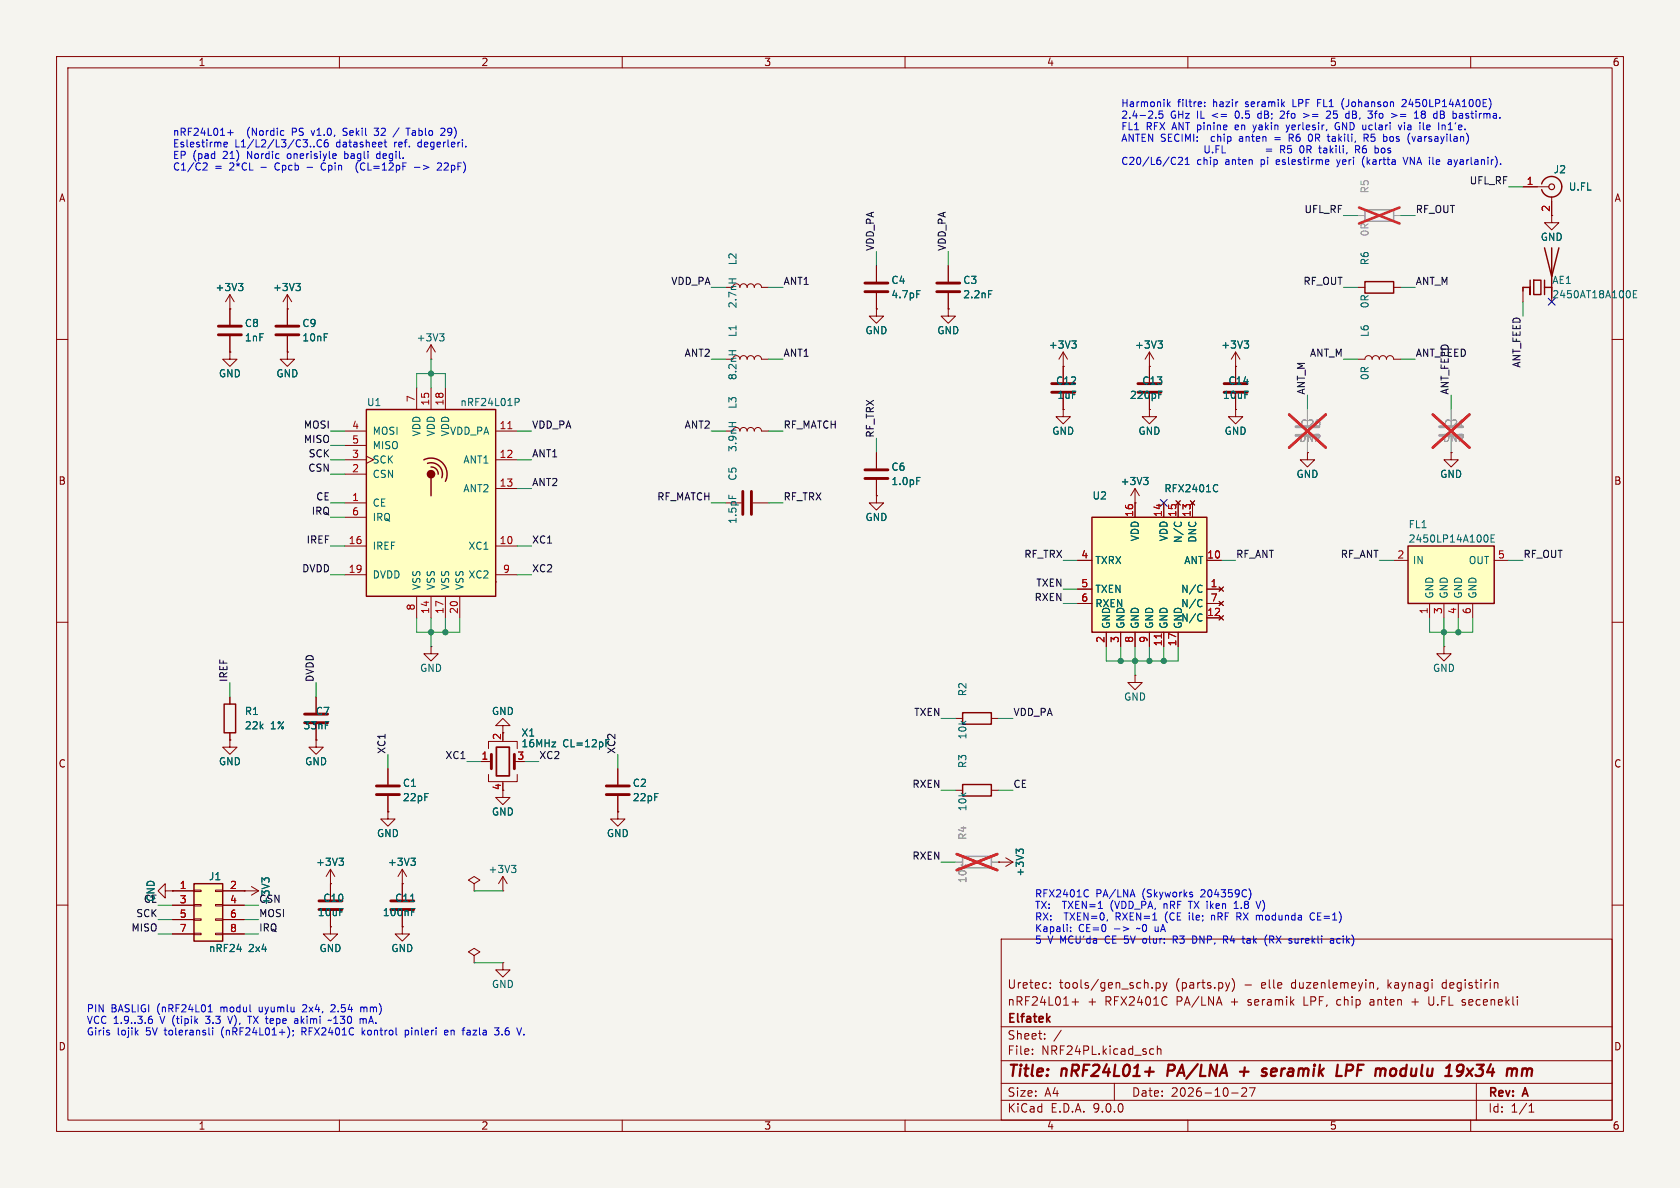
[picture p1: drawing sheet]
<svg xmlns="http://www.w3.org/2000/svg" width="297mm" height="210mm" viewBox="0 0 297 210" stroke-linecap="round" stroke-linejoin="round" font-family="sans-serif">
<path d="M0 0h297v210h-297z" fill="#f5f4ef" stroke="#f5f4ef" stroke-width=".18"/>
<g fill="none" stroke="#840000" stroke-width=".18">
<path d="M10 10h277v190h-277zM12 12h273v186h-273zM60 10v2M110 10v2M160 10v2M210 10v2M260 10v2M50.8 54.6v2.8M50.8 59.4v2.8M154.9 54.6v1.3h1.3l-1.3 1.3-1.2-1.3h1.2M154.9 54.6h.1M154.9 47v2.8"/>
<path d="M154.9 51.8v2.8M10 60h2M128.3 63.5h1.2M128.3 76.2h1.2M130.8 63.5a.64 .64 0 0 1 .6-.6 .64 .64 0 0 1 .7 .6 .64 .64 0 0 1 .6-.6 .64 .64 0 0 1 .6 .6 .64 .64 0 0 1 .7-.6 .64 .64 0 0 1 .6 .6h1.3M130.8 76.2a.64 .64 0 0 1 .6-.6 .64 .64 0 0 1 .7 .6 .64 .64 0 0 1 .6-.6 .64 .64 0 0 1 .6 .6 .64 .64 0 0 1 .7-.6 .64 .64 0 0 1 .6 .6h1.3M285 60h2M154.9 80v2.8M154.9 84.8v2.8M10 110h2M76.2 114.3v1.3h1.3l-1.3 1.2-1.3-1.2h1.3M76.2 114.3h.1"/>
<path d="M285 110h2M40.6 130.8v1.3h1.3l-1.3 1.3-1.2-1.3h1.2M40.6 130.8h.1M40.6 123.2v1.3M40.6 129.5v1.3M55.9 130.8v1.3h1.2l-1.2 1.3-1.3-1.3h1.3M55.9 130.8h.1M55.9 123.2v2.8M55.9 128v2.8M68.6 135.9v2.8M85.1 134.6h1.8M86.4 132.3v-1.2h5v1.2"/>
<path d="M86.4 136.9v1.3h5v-1.3M88.9 128.3h1.3l-1.3-1.3-1.3 1.3h1.3v1.2M88.9 138.2v.2M68.6 143.5v1.3h1.2l-1.2 1.3-1.3-1.3h1.3M68.6 143.5h.1M68.6 140.7v2.8M10 160h2M71.1 163.8v1.3h1.3l-1.3 1.3-1.3-1.3h1.3M71.1 163.8h.1M177 166h108v32h-108zM185.7 174.6v.1M185.7 173.8v.1"/>
<path d="M189.5 177.1h1.2M190.1 176.6v1.1M203.7 174.6v.1M204.4 173.7v1.5M204.4 173.8l.4-.1 .3 .3v.4l-.1 .2h-.6M205.6 173.7l.4 1M206 174.7l-.2 .4-.2 .1M206.3 173.7l-.3 1M217.4 173.7l-.4 1M217.8 173a1.72 1.72 0 0 1 0 2.3M236.4 176.8v.8M242.6 173.7l.2 .2v.8"/>
<path d="M242.7 176.7l-.5 .1M242.7 177.1h-.3a.29 .29 0 0 0-.2 .3 .29 .29 0 0 0 .2 .3h.3M243.6 174.6l-.1 .3M249.6 177.1h1.1M252.6 176.2v1.2l.3 .3h.3M255 173.8v.8M258.9 177.2l.2 .2-.2 .3M258.9 176.7l.1 .1M264.6 173.7l.2 .2v.8M285 160h2M60 198v2M110 198v2"/>
<path d="M160 198v2M177 194.5h108M177 191.5h108M177 187.5h108M177 181.5h108M182.5 186.3v.1M182.5 185.5v.1M184.7 183.6v.1M184.7 182.8v.1M187.6 182.1l-1.3 2M197 191.5v3M203.5 185.4l.5 .1"/>
<path d="M204 186.3l-.5 .1M204.6 185.5l.2-.1 .4 .1v.9M204.6 184.9v1.5M210 198v2M217.7 193.2h1.2M219.5 192.4l.6-.1 .2 .1 .1 .3-.9 1.1h.9M220.9 192.3h1l-.7 1.5M260 198v2M261 191.5v6.5M270.3 196.6h.9M270.3 195.5l.4-.4v1.5"/>
</g>
<g fill="none" stroke="#840000" stroke-width=".4">
<path d="M202.4 189.4h1.6M206.6 188.2l-.3 2M219.2 189.4h1.5M220.1 188.7l-.2 1.5M223.3 189l.2-.1 .4 .1M223.4 189.5l.4 .1 .1 .3-.3 .3h-.4M224.9 189l-.2 .9 .2 .3M225.7 189.4l-1 .1M238.9 188.2h-.8l-.2 2M239 189.2l-1 .1M246.5 188.9l-.5 .1M246.6 190.1l-.5 .1"/>
<path d="M258 188.2h.4l.3 .2a1.8 1.8 0 0 1-.4 1.6M258.7 189.1l-.4 .3M259.4 188.9l.9 1.3M260.4 188.9l-1.2 1.3M269.3 189l.5-.1 .2 .3M270 189.2a.5 .5 0 0 1 .8-.2l-.1 1.2M270 189.2l-.1 1"/>
</g>
<path d="M87.8 132.1h2.2v5.1h-2.2zM185.6 179.7l-.5 .6M185.2 180.1l.4 .6" fill="none" stroke="#840000" stroke-width=".3"/>
<path d="M48.8 57.7h4M48.8 59.2h4M152.9 50h4.1M152.9 51.6h4.1M152.9 83.1h4.1M152.9 84.6h4.1M53.8 127.8h4.1M53.8 126.2h4.1M66.5 138.9h4.1M86.9 133.4v2.5M90.9 133.4v2.5M66.5 140.5h4.1" fill="none" stroke="#840000" stroke-width=".51"/>
<path d="M162.1 51.4h.6M128.8 62h1.3M128.8 74.7h1.3M129.5 62v.7M129.5 74.7v.7M162.1 84.4h.6" fill="none" stroke="#006464" stroke-width=".18"/>
<path d="M39.6 124.5h2.1v5h-2.1z" fill="none" stroke="#840000" stroke-width=".25"/>
<path d="M248.9 96.5h15.3v10.2h-15.3z" fill="#ffffc2"/>
<path d="M248.9 96.5h15.3v10.2h-15.3z" fill="none" stroke="#840000" stroke-width=".25"/>
<g fill="none" stroke="#840000" stroke-width=".18">
<path d="M40.6 54.6h.1M40.6 52.1v5.3M40.6 59.4v2.8M40.6 52.1l-.7 1.2M40.6 52.1l.8 1.2M50.8 54.6h.1M50.8 52.1l-.8 1.2M50.8 52.1l.8 1.2M50.8 52.1v2.5M167.6 54.6v1.3h1.3l-1.3 1.3-1.2-1.3h1.2M167.6 54.6h.1M40.6 62.2v1.3h1.3l-1.3 1.3-1.2-1.3h1.2"/>
<path d="M40.6 62.2h.1M50.8 62.2v1.3h1.3l-1.3 1.3-1.3-1.3h1.3M50.8 62.2h.1M76.2 63.5h.1M76.2 61l-.8 1.2M76.2 61l.8 1.2M76.2 61v2.5M154.9 87.6v1.3h1.3l-1.3 1.3-1.2-1.3h1.2M154.9 87.6h.1M246.4 99.1h2.5M264.2 99.1h2.5M252.7 106.7v2.5"/>
<path d="M255.3 106.7v2.5M257.8 106.7v2.5M260.3 106.7v2.5M88.9 139.7v1.3h1.3l-1.3 1.2-1.3-1.2h1.3M109.2 135.9v2.8M71.1 156.2h.1M71.1 153.7l-.7 1.2M71.1 153.7l.8 1.2M71.1 153.7v2.5M88.9 157.5h.1M88.9 154.9l-.8 1.3M88.9 154.9l.8 1.3"/>
<path d="M88.9 154.9v2.6M109.2 143.5v1.3h1.3l-1.3 1.3-1.3-1.3h1.3M109.2 143.5h.1M109.2 140.7v2.8"/>
</g>
<g fill="none" stroke="#006464" stroke-width=".18">
<path d="M42.2 50.1h.7l-.4 .5M42.7 50.6l.2 .2v.3l-.2 .3M52.3 50.1h.8l-.4 .5M52.9 50.6l.2 .2v.3l-.2 .3M77.7 59h.8l-.4 .5M78.3 59.5l.2 .2v.3l-.2 .3M262.8 94.6a.79 .79 0 0 1 0 1.2M263.6 95.2h.4M264.2 94.6h-.6v1.2h.6M72.6 151.7h.8l-.4 .5M73.2 152.2l.2 .2v.3l-.2 .3M90.4 153h.8l-.4 .5"/>
<path d="M91 153.5l.2 .2v.3l-.2 .2"/>
</g>
<path d="M38.6 57.7h4.1M38.6 59.2h4.1M107.2 138.9h4.1M107.2 140.5h4.1" fill="none" stroke="#840000" stroke-width=".51"/>
<path d="M64.8 72.4h22.8v33h-22.8z" fill="#ffffc2"/>
<path d="M64.8 72.4h22.8v33h-22.8zM74.9 81.3a2.84 2.84 0 0 1 3.3 .5 2.84 2.84 0 0 1 .5 3.3M75.6 81.9a1.99 1.99 0 0 1 2 .5 1.99 1.99 0 0 1 .5 2.1M76.2 82.6a1.23 1.23 0 0 1 1.3 1.2M76.2 84.5v3.1" fill="none" stroke="#840000" stroke-width=".25"/>
<circle cx="76.2" cy="83.8" r=".63" fill="#840000" stroke="#840000" stroke-width=".25"/>
<g fill="none" stroke="#840000" stroke-width=".18">
<path d="M128.3 50.8h1.2M130.8 50.8a.64 .64 0 0 1 .6-.6 .64 .64 0 0 1 .7 .6 .64 .64 0 0 1 .6-.6 .64 .64 0 0 1 .6 .6 .64 .64 0 0 1 .7-.6 .64 .64 0 0 1 .6 .6h1.3M167.6 47v2.8M167.6 51.8v2.8M61 76.2h3.8M61 78.7h3.8M73.7 68.6v3.8M76.2 68.6v3.8M78.7 68.6v3.8M87.6 76.2h3.8M61 81.3h3.8M61 83.8h3.8"/>
<path d="M61 88.9h3.8M61 91.4h3.8M61 96.5h3.8M64.8 80.6l1.2 .7-1.2 .6M87.6 81.3h3.8M87.6 96.5h3.8M87.6 86.4h3.8M128.3 88.9h2.8M133.1 88.9h2.8M61 101.6h3.8M73.7 105.4v3.8M76.2 105.4v3.8"/>
<path d="M78.7 105.4v3.8M81.3 105.4v3.8M87.6 102.9h.1M87.6 101.6h3.8M29.2 157.5v-1.3l-1.3 1.3 1.3 1.3v-1.3h1.3M30.5 157.5h.1M71.1 156.2v2.8M83.8 156.2l1-.6-1-.7-1 .7 1 .6v1.3M83.8 157.5h.1M71.1 161v2.8"/>
</g>
<path d="M89.8 75.8h.7" fill="none" stroke="#a90000" stroke-width=".18"/>
<path d="M128.8 49.3h1.3M129.5 49.3v.7M174.8 51.4h.6M91.1 70.4h.5l.2 .3-.1 .3-.6 .1M128.8 87.5v.6M72.6 159.3h.7M72.8 161.2h.4M72.8 160.6h.6" fill="none" stroke="#006464" stroke-width=".18"/>
<path d="M165.6 50h4.1M165.6 51.6h4.1M131.3 86.9v4M132.8 86.9v4M69.1 159.3h4.1M69.1 160.8h4.1" fill="none" stroke="#840000" stroke-width=".51"/>
<path d="M34.3 156.2h5.1v10.2h-5.1z" fill="#ffffc2"/>
<path d="M170.2 126h5.1v2h-5.1zM170.2 138.7h5.1v2h-5.1zM34.3 156.2h5.1v10.2h-5.1z" fill="none" stroke="#840000" stroke-width=".25"/>
<g fill="none" stroke="#840000" stroke-width=".18">
<path d="M231.1 80v1.3h1.3l-1.3 1.3-1.2-1.3h1.2M231.1 80h.1M200.7 119.4v1.3h1.2l-1.2 1.2-1.3-1.2h1.3M200.7 119.4h.1M168.9 127h1.3M168.9 139.7h1.3M175.3 127h1.2M175.3 139.7h1.2M30.5 157.5h3.8M34.3 157.4h1.3v.2h-1.3zM34.3 159.9h1.3v.2h-1.3zM38.1 157.4h1.3v.2h-1.3z"/>
<path d="M38.1 159.9h1.3v.2h-1.3zM39.4 157.5h6.3M43.2 157.5h.1M44.4 156.7l1.3 .8M45.7 157.5l-1.3 .7M58.4 156.2h.1M58.4 153.7l-.7 1.2M58.4 153.7l.8 1.2M58.4 153.7v5.3M176.5 152.4h.1M176.5 152.4h2.6M177.8 151.6l1.3 .8"/>
<path d="M179.1 152.4l-1.3 .8M30.5 160h3.8M30.5 162.6h3.8M30.5 165.1h3.8M34.3 162.4h1.3v.3h-1.3zM34.3 165h1.3v.2h-1.3zM38.1 162.4h1.3v.3h-1.3zM38.1 165h1.3v.2h-1.3zM39.4 160h3.8M39.4 162.6h3.8M39.4 165.1h3.8M58.4 163.8v1.3h1.3l-1.3 1.3-1.3-1.3h1.3"/>
<path d="M58.4 163.8h.1M58.4 161v2.8M83.8 168.9l1-.6-1-.7-1 .7 1 .6v1.3M83.8 170.2h.1M88.9 170.2v1.3h1.3l-1.3 1.2-1.3-1.2h1.3M88.9 170.2h.1"/>
</g>
<path d="M46.8 155.6l-.5-.4v.8M46.8 155.4l.2-.2h.3l.3 .2M59.9 151.7h.8l-.4 .5M60.5 152.2l.2 .2v.3l-.2 .3M180.1 150.5l-.5-.4v.8M180.1 150.3l.3-.2h.3l.2 .2" fill="none" stroke="#006464" stroke-width=".18"/>
<path d="M56.4 159.3h4.1M56.4 160.8h4.1" fill="none" stroke="#840000" stroke-width=".51"/>
<path d="M170.2 151.4h5.1v2h-5.1z" fill="none" stroke="#9c9b98" stroke-width=".25"/>
<path d="M231.1 72.4v2.8M231.1 77.2v2.8M168.9 152.4h1.3M175.3 152.4h1.2" fill="none" stroke="#9c9b98" stroke-width=".18"/>
<path d="M227.9 73.3l6.5 5.8M234.4 73.3l-6.5 5.8M169.1 151l7.2 2.8M176.3 151l-7.2 2.8" fill="none" stroke="#e12e31" stroke-width=".46"/>
<path d="M229.1 77h4.1M229.1 75.4h4.1" fill="none" stroke="#9c9b98" stroke-width=".51"/>
<path d="M193 91.4h20.4v20.4h-20.4z" fill="#ffffc2"/>
<path d="M272.5 32.5a1.81 1.81 0 0 1 2.8-1 1.81 1.81 0 0 1 .1 3 1.81 1.81 0 0 1-2.8-1M241.3 49.8h5.1v2h-5.1zM270.5 49.5v2.6v-1.3h-1.3v.6M271.1 49.5h1.3v2.6h-1.3zM273 43.8l1.3 5.1 1.3-5.1M273 50.8h1.3M273 49.5v2.6M274.3 43.8v8.9M193 91.4h20.4v20.4h-20.4z" fill="none" stroke="#840000" stroke-width=".25"/>
<g fill="none" stroke="#840000" stroke-width=".18">
<path d="M269.2 33h4.6M274.3 34.8v4.6h1.3l-1.3 1.2-1.3-1.2h1.3M40.6 54.6h.1M40.6 54.6v2.8M40.6 59.4v2.8M50.8 54.6h.1M50.8 54.6v2.8M50.8 59.4v2.8M154.9 54.6h.1M154.9 47v2.8M154.9 51.8v2.8M167.6 54.6h.1"/>
<path d="M167.6 47v2.8M167.6 51.8v2.8M240 50.8h1.3M246.4 50.8h1.2M269.2 50.8v2.5M274.3 50.8v2.5M40.6 62.2h.1M50.8 62.2h.1M188 72.4v1.3h1.2l-1.2 1.2-1.3-1.2h1.3M188 72.4h.1M188 64.8h.1M188 62.2l-.8 1.3"/>
<path d="M188 62.2l.7 1.3M188 62.2v5.4M188 69.6v2.8M203.2 72.4v1.3h1.3l-1.3 1.2-1.3-1.2h1.3M203.2 72.4h.1M203.2 64.8h.1M203.2 62.2v5.4M203.2 69.6v2.8M203.2 62.2l-.8 1.3M203.2 62.2l.8 1.3M218.4 72.4v1.3h1.3l-1.3 1.2-1.2-1.2h1.2M218.4 72.4h.1"/>
<path d="M218.4 64.8h.1M218.4 62.2v5.4M218.4 69.6v2.8M218.4 62.2l-.7 1.3M218.4 62.2l.8 1.3M240 63.5h1.3a.64 .64 0 0 1 .6-.6 .64 .64 0 0 1 .7 .6 .64 .64 0 0 1 .6-.6 .64 .64 0 0 1 .6 .6 .64 .64 0 0 1 .7-.6 .64 .64 0 0 1 .6 .6 .64 .64 0 0 1 .6-.6 .64 .64 0 0 1 .7 .6h1.2M154.9 87.6h.1M154.9 80v2.8M154.9 84.8v2.8M190.5 99.1h2.5M200.7 88.9h.1M200.7 86.4v5"/>
<path d="M200.7 86.4l-.8 1.2M200.7 86.4l.7 1.2M205.7 88.9v2.5M207.9 88.5l.8 .8M208.3 88.9v2.5M208.7 88.5l-.8 .8M210.4 88.5l.8 .8M210.8 88.9v2.5M211.2 88.5l-.8 .8M213.4 99.1h2.5M231.1 80h.1M256.5 80v1.3h1.3l-1.3 1.3-1.2-1.3h1.2"/>
<path d="M256.5 80h.1M190.5 104.1h2.5M190.5 106.7h2.5M195.6 111.8v2.5M198.1 111.8v2.5M200.7 111.8v2.5M203.2 111.8v2.5M205.7 111.8v2.5M208.3 111.8v2.5M213.4 104.1h2.5M213.4 106.7h2.5M213.4 109.2h2.5"/>
<path d="M215.5 103.8l.8 .7M215.5 106.3l.8 .8M215.5 108.8l.8 .8M216.3 103.8l-.8 .7M216.3 106.3l-.8 .8M216.3 108.8l-.8 .8M255.3 114.3v1.3h1.2l-1.2 1.2-1.3-1.2h1.3M255.3 114.3h.1M40.6 130.8h.1M40.6 123.2v1.3M40.6 129.5v1.3M55.9 130.8h.1"/>
<path d="M55.9 123.2v2.8M55.9 128v2.8M68.6 135.9v2.8M85.1 134.6h1.3M109.2 135.9v2.8M30.5 157.5h.1M30.5 157.5h3.8M39.4 157.5h3.8M43.2 157.5h.1M58.4 156.2h.1M58.4 156.2v2.8M68.6 143.5h.1"/>
<path d="M68.6 140.7v2.8M71.1 156.2h.1M71.1 156.2v2.8M109.2 143.5h.1M109.2 140.7v2.8M176.5 152.4h.1M30.5 160h3.8M30.5 162.6h3.8M30.5 165.1h3.8M39.4 160h3.8M39.4 162.6h3.8M39.4 165.1h3.8"/>
<path d="M58.4 163.8h.1M58.4 161v2.8M71.1 163.8h.1M71.1 161v2.8"/>
</g>
<path d="M205.3 112.1v.7" fill="none" stroke="#a90000" stroke-width=".18"/>
<g fill="none" stroke="#006464" stroke-width=".18">
<path d="M42.2 50.1h.7l-.4 .5M42.7 50.6l.2 .2v.3l-.2 .3M52.3 50.1h.8l-.4 .5M52.9 50.6l.2 .2v.3l-.2 .3M162.1 51.4h.6M174.8 51.4h.6M288.8 52h.4M289.4 51.4h-.6v1.2h.6M189.5 60.3h.8l-.5 .5M190 60.8l.3 .2v.3l-.3 .2M204.7 60.3h.8l-.4 .5M204.8 69.8h.5"/>
<path d="M204.8 69.2h.6M205.3 60.8l.2 .2v.3l-.2 .2M220 60.3h.7l-.4 .5M220.5 60.8l.2 .2v.3l-.2 .2M162.1 84.4h.6M202.2 84.4h.8l-.5 .5M202.7 84.9l.3 .2v.3l-.3 .3M207.7 92.3l-.1 .2M208.7 92.3l.2 .2M215 85.7l.3 .1M215.3 86.8l-.3 .1M212.3 103.4l.2 .2"/>
<path d="M212.3 106l.2 .1M212.3 108.5l.2 .2M212.5 104.6l-.2 .1M212.5 107.1l-.2 .2M212.5 109.7l-.2 .1M46.8 155.6l-.5-.4v.8M46.8 155.4l.2-.2h.3l.3 .2M59.9 151.7h.8l-.4 .5M60.5 152.2l.2 .2v.3l-.2 .3M72.6 159.3h.7M72.6 151.7h.8l-.4 .5M73.2 152.2l.2 .2v.3l-.2 .3"/>
<path d="M180.1 150.5l-.5-.4v.8M180.1 150.3l.3-.2h.3l.2 .2M72.8 161.2h.4M72.8 160.6h.6"/>
</g>
<path d="M185.9 69.3h4.1M185.9 67.8h4.1M201.2 69.3h4M201.2 67.8h4M216.4 69.3h4.1M216.4 67.8h4.1" fill="none" stroke="#840000" stroke-width=".51"/>
<path d="M254.5 77h4.1M254.5 75.4h4.1" fill="none" stroke="#9c9b98" stroke-width=".51"/>
<path d="M240 38.1h1.3M246.4 38.1h1.2M231.1 72.4v2.8M231.1 77.2v2.8M256.5 72.4v2.8M256.5 77.2v2.8M168.9 152.4h1.3M175.3 152.4h1.2" fill="none" stroke="#9c9b98" stroke-width=".18"/>
<path d="M258 75.5h.7" fill="none" stroke="#939391" stroke-width=".18"/>
<path d="M240.3 36.7l7.1 2.8M247.4 36.7l-7.1 2.8M227.9 73.3l6.5 5.8M234.4 73.3l-6.5 5.8M253.3 73.3l6.5 5.8M259.8 73.3l-6.5 5.8M169.1 151l7.2 2.8M176.3 151l-7.2 2.8" fill="none" stroke="#e12e31" stroke-width=".46"/>
<path d="M241.3 37.1h5.1v2h-5.1z" fill="none" stroke="#9c9b98" stroke-width=".25"/>
<circle cx="274.3" cy="33" r=".51" fill="none" stroke="#840000" stroke-width=".2"/>
<g fill="none" stroke="#009600" stroke-width=".18">
<path d="M237.5 38.1h2.5M247.6 38.1h2.6M266.7 33h2.5M125.7 50.8h2.6M135.9 50.8h2.5M154.9 44.5v2.5M167.6 44.5v2.5M237.5 50.8h2.5M247.6 50.8h2.6M269.2 53.3v2.6M58.4 76.2h2.6M58.4 78.7h2.6"/>
<path d="M73.7 68.6v-2.6h5v2.6M76.2 63.5v5.1M91.4 76.2h2.6M125.7 76.2h2.6M125.7 63.5h2.6M135.9 76.2h2.5M135.9 63.5h2.5M154.9 77.5v2.5M231.1 69.9v2.5M237.5 63.5h2.5M247.6 63.5h2.6M256.5 69.9v2.5"/>
<path d="M58.4 81.3h2.6M58.4 88.9h2.6M58.4 83.8h2.6M58.4 91.4h2.6M58.4 96.5h2.6M91.4 81.3h2.6M91.4 86.4h2.6M91.4 96.5h2.6M125.7 88.9h2.6M135.9 88.9h2.5M188 99.1h2.5M215.9 99.1h2.5"/>
<path d="M243.8 99.1h2.6M266.7 99.1h2.5M58.4 101.6h2.6M73.7 109.2v2.6h7.6v-2.6M76.2 109.2v5.1M78.7 109.2v2.6M91.4 101.6h2.6M188 104.1h2.5M188 106.7h2.5M195.6 114.3v2.5h12.7v-2.5M198.1 114.3v2.5M200.7 114.3v5.1"/>
<path d="M203.2 114.3v2.5M205.7 114.3v2.5M252.7 109.2v2.6h7.6v-2.6M255.3 109.2v5.1M257.8 109.2v2.6M40.6 120.7v2.5M55.9 120.7v2.5M68.6 133.4v2.5M82.5 134.6h2.6M92.7 134.6h2.5M109.2 133.4v2.5M166.4 127h2.5"/>
<path d="M166.4 139.7h2.5M176.5 127h2.6M176.5 139.7h2.6M83.8 157.5h5.1M166.4 152.4h2.5M27.9 160h2.6M27.9 165.1h2.6M27.9 162.6h2.6M43.2 160h2.5M43.2 165.1h2.5M43.2 162.6h2.5M83.8 170.2h5.1"/>
</g>
<path d="M273.7 52.7l1.2 1.2M274.9 52.7l-1.2 1.2M205.1 88.3l1.2 1.2M206.3 88.3l-1.2 1.2" fill="none" stroke="#000084" stroke-width=".18"/>
<g fill="none" stroke="#0000c2" stroke-width=".18">
<path d="M204.9 19.6v.6l.2-.1 .4 .1 .1 .5-.2 .2-.5-.1M206.4 17.6v1.3M206.5 18.4l.4 .5M206.9 18l-.5 .5M213 18.1v.1M213 18.7v.2M232.9 18.2h.5M233.5 17.6h-.6v1.3M235.2 20l-.8 .9h.8M237.6 17.4a1.46 1.46 0 0 0 0 1.9M238.5 19.6v1.3M248.5 17.6h-.4l-.2 .1"/>
<path d="M248.5 18.1l-.7 .8h.8M250.4 19.6v1.3M263.3 17.5a1.49 1.49 0 0 1 0 1.8M36.6 29.3l-.8 .8h.8M39.6 25.6l.6-.2-.1-.2-.3-.1-.2 .2 .1 .6h.4M40.3 23.4h.9M40.7 23v.9M46.1 29.6h1M50.1 23.1h.1M50.2 23.9h-.1M54.3 29.6h1M54.9 25.9v.1"/>
<path d="M55.5 25.9v.1M56.1 25a.57 .57 0 0 0 0 .7 .57 .57 0 0 0 .7 .2M56.8 29.3l.1 .6 .3 .2M57.4 25l-.1 .7 .3 .3 .3-.1 .1-.2v-.3l-.2-.2M57.6 25.2l-.3 .2M59.2 27.2l.2 .3-.6 .1M59.4 28h-.2M60.6 23.9h.2M60.9 22.7l-.3 .2 .3 .4M60.9 26.8v1.2M60.9 28h.2M61.1 27.2h-.2"/>
<path d="M63 29.2v.8l.3 .6M66.1 22.7h.8l-.4 .4h.2M66.1 23.8l.6 .1M67 27.2h-.3l-.1 .2v.5l.4 .1M67.9 25.1h.5M68.1 24.7v1.1l.3 .2M70.6 22.6l-1.1 1.6M71.8 22.7h.7M72.1 22.7v1.2M73.3 29.6h.9M77.3 28.9l.5-.1 .3 .4-.8 .9h.8M78.1 22.7h.4l.2 .3-.8 .9h.8"/>
<path d="M82.3 25.9v.1M204.3 20.8v.1M207.8 27.9h.1M207.8 29h.1M208.3 27.9l.5-.1 .2 .4-.7 .9h.7M209.5 29.1h.8M209.5 28.2l.4-.4v1.3M213 25.8v1l.3 .2h.3l.2-.2v-1M214.4 26.9v.1M215 25.8v1.2M216.1 25.8v1.2h.6M221.5 22.1l.3 .8"/>
<path d="M221.7 23.2l-.2 .2M222.5 20.1l-.1 .2 .1 .5M223.9 26.4h.9M223.9 26.7h.9M225.4 24.7h.9M226.4 25.8v1.2M226.7 26.4l.4 .6M226.9 25.8l.2 .2v.3l-.7 .1M227 20.2l-.7 .7h.8M227.4 22.1l.3 .8M227.7 22.9l-.3 .5M227.9 23.7v1.3"/>
<path d="M227.9 24.4h.5M228 22.1l-.3 .8M228.2 24.4l.4 .6M228.3 25.8h-.6l-.1 .6M229.8 26v.8l.4 .2M230.5 20.1l.9 .3-.9 .4M231.5 24.9h.3M233.1 26.2h.5M233.5 27h.1M234.5 28.2l.4 .1v.2l-.6 .2M234.9 29l-.4 .1M236.1 21.9a.62 .62 0 0 0 0 .7 .62 .62 0 0 0 .6 .3"/>
<path d="M236.3 28.2l.3 .9M236.5 29.4l-.2 .1M236.6 22.4h.2M238.5 20.8l-.4 .1M240.9 28.2v.8l.3 .6M241.2 23.7v1.3M241.5 24.4l.4 .6M241.9 24l-.1 .3-.6 .1M242.5 20.2l.1 .5-.1 .1M243.1 26.2h.4l.2 .2-.1 .6h-.5M243.1 25.8v1.2M245.8 24.3v.6"/>
<path d="M246 20.1l1 .3-1 .4M247.2 22.1l.3 .8 .3-.8M248.1 27.8l.4 1.3 .4-1.3M249.6 24.1l.3 .9 .3-.9M250 20.9h.8M251.4 20.2l-.1 .2v.4l.4 .1M251.6 21.7v1.1l.2 .1M254.9 22.2l.2-.1 .3 .1 .1 .7M255.1 20.2l.1 .1M255.2 20.8l-.6 .1M256.2 28.2l.3 .1 .1 .8M256.6 29l-.4 .1"/>
<path d="M256.6 28.5l-.4 .1M258.6 20.8l-.4 .1M258.6 20.2v.7M258.6 20.4h-.4M192.2 157.3l.2 .1M192.4 158.4l-.2 .2M200.2 157.3l.4 1.3M210.1 159.3h.7M210.7 158.1l.2 .2-.2 .3M210.7 157.7l.1 .1M218.5 159.3v1.3M220.8 157.2a1.49 1.49 0 0 1 0 1.8"/>
<path d="M222 159.3l.5 1.3 .4-1.3M36.8 178.9h.7M36.9 177.9l.3-.3v1.3M40.3 179.6l.4 1.3M44.1 179.6v1.3M53.7 177.6l-.2 .1M54.2 178.1l-.8 .8h.8M59 177.6l-.5 .1M59.1 179.9l-.1 .1M59.2 178.1l-.7 .8h.7M63.8 178v.9M63.8 178.1l.3-.1 .2 .2"/>
<path d="M189.3 164.6v.1M189.3 163.9v.1M198.6 163.8l1 .4-1 .4M202.2 165.9l-.2 .2 .2 .6M207.4 166.1h.5M207.7 166.1l.4 .6M207.9 165.5h-.5v1.2M210.3 161.4v.1M210.3 161.8v.8M210.9 165.5l.6 .1M211.5 166.5l-.6 .2M214.2 161.8v.8"/>
<path d="M214.5 161.8l-.3 .1M216.3 165.5h.5l.2 .2-.1 .4h-.6M216.6 166.1l.4 .6M218.2 160.6h.7M218.7 161.4h.4M219 162l.4 .6M219.3 162h-.6M220.6 165.9h-.1M220.6 166.2l-.2 .2 .2 .3M224.5 166.1h.5M225 165.5h-.5v1.2M228.9 165.9v.6l.4 .2"/>
<path d="M232.4 161.5a.6 .6 0 0 0-.8 .4 .6 .6 0 0 0 .5 .7l.3-.1M235.4 165.9h.2l.2 .2v.6M235.8 166.7h-.4M235.8 166.2h-.4M236.8 165.9h-.4l-.1 .2 .1 .5 .4 .1M24 182.5l.4 .5M24.4 182.1l-.5 .5M26.5 180.1h.2l.3 .3-.1 .4-.4 .1M36.9 182.8l.2 .2M37.6 182.1v.9M51.1 182.1l.1 .5-.3 .8M51.9 182.9l-.2 .2"/>
<path d="M52 180.7l.2 .2h.5M52.2 180.1h.3l.2 .2v.6M52.7 180.4h-.5l-.2 .2M53.4 181.7v1.3M53.4 182.4h.5M58.6 180.3l-.6 .1M59 180.9h.7M64 181.7v1.3M64 180.1l.2 .2M64.1 182.5l.4 .5M64.2 180.3v.6M64.4 180.1l-.2 .2"/>
<path d="M64.5 182.1l-.5 .5M64.7 180.3v.6M71.6 182.1v1.3M71.6 182.2l.4-.1 .2 .1M72.2 182.8l-.2 .2-.4-.1M78.6 182.5l.6-.1-.1-.2-.3-.1-.2 .2 .1 .6h.4M82.2 181.7l-.3 .2M82.7 182.1l-.1 .1M82.7 182.5l-.2 .2 .2 .3M87.4 181.7h.8l-.4 .5 .4 .1v.5l-.2 .2-.5-.1M92.2 181.7l-.4 1.3M92.6 182.8v.2"/>
</g>
<g fill="#009600" stroke="#009600" stroke-width=".18">
<circle cx="76.2" cy="111.8" r=".46"/>
<circle cx="78.7" cy="111.8" r=".46"/>
<circle cx="76.2" cy="66" r=".46"/>
<circle cx="200.7" cy="116.8" r=".46"/>
<circle cx="203.2" cy="116.8" r=".46"/>
<circle cx="205.7" cy="116.8" r=".46"/>
<circle cx="198.1" cy="116.8" r=".46"/>
<circle cx="255.3" cy="111.8" r=".46"/>
<circle cx="257.8" cy="111.8" r=".46"/>
</g>
<g font-size="2.8" fill="#840000">
<text x="178" y="190.9">Title:</text>
<text x="187.7" y="190.9">nRF24L01+</text>
<text x="207.2" y="190.9">PA/LNA</text>
<text x="220.8" y="190.9">+</text>
<text x="225.6" y="190.9">seramik</text>
<text x="239.5" y="190.9">LPF</text>
<text x="247.2" y="190.9">modulu</text>
<text x="260.5" y="190.9">19x34</text>
</g>
<g font-size="2.1" fill="#840000">
<text x="178" y="178">nRF24L01+</text>
<text x="178" y="175">Uretec:</text>
<text x="187.2" y="175">tools/gen_sch.py</text>
<text x="192.2" y="178">+</text>
<text x="195.4" y="178">RFX2401C</text>
<text x="207.9" y="175">(parts.py)</text>
<text x="208.1" y="178">PA/LNA</text>
<text x="217.8" y="178">+</text>
<text x="220.1" y="175">-</text>
<text x="221" y="178">seramik</text>
<text x="223.3" y="175">elle</text>
<text x="228.7" y="175">duzenlemeyin,</text>
<text x="231" y="178">LPF,</text>
<text x="237" y="178">chip</text>
<text x="243" y="178">anten</text>
<text x="245.9" y="175">kaynagi</text>
<text x="250.6" y="178">+</text>
<text x="253.7" y="178">U.FL</text>
<text x="255.7" y="175">degistirin</text>
<text x="259.8" y="178">secenekli</text>
<text x="178" y="184">Sheet:</text>
<text x="178" y="181.2">Elfatek</text>
<text x="178" y="186.7">File:</text>
<text x="184.1" y="186.7">NRF24PL.kicad_sch</text>
<text x="178" y="196.9">KiCad</text>
<text x="178" y="194.1">Size:</text>
<text x="184.7" y="194.1">A4</text>
<text x="185.7" y="196.9">E.D.A.</text>
<text x="193.3" y="196.9">9.0.0</text>
<text x="200" y="194.1">Date:</text>
<text x="207" y="194.1">2026-10-27</text>
<text x="263" y="194.3">Rev:</text>
<text x="263" y="196.9">Id:</text>
<text x="267.1" y="196.9">1/1</text>
<text x="269.4" y="194.3">A</text>
</g>
<g font-size="1.8" fill="#840000">
<text x="35" y="11.9">1</text>
<text x="85" y="11.9">2</text>
<text x="135" y="11.9">3</text>
<text x="185" y="11.9">4</text>
<text x="235" y="11.9">5</text>
<text x="285" y="11.9">6</text>
<text x="10.3" y="35.9">A</text>
<text x="285.3" y="35.9">A</text>
<text x="10.3" y="85.9">B</text>
<text x="285.3" y="85.9">B</text>
<text x="88.6" y="130.9" transform="rotate(-90 88.6 130.9)">2</text>
<text x="10.3" y="135.9">C</text>
<text x="285.3" y="135.9">C</text>
<text x="88.6" y="139.8" transform="rotate(-90 88.6 139.8)">4</text>
<text x="10.3" y="185.9">D</text>
<text x="285.3" y="185.9">D</text>
<text x="35" y="199.9">1</text>
<text x="85" y="199.9">2</text>
<text x="135" y="199.9">3</text>
<text x="185" y="199.9">4</text>
<text x="235" y="199.9">5</text>
<text x="285" y="199.9">6</text>
</g>
<g font-size="1.8" fill="#0000c2">
<text x="198.1" y="19.3">Harmonik</text>
<text x="198.1" y="21.3">2.4-2.5</text>
<text x="198.1" y="23.3">FL1</text>
<text x="202.6" y="23.3">RFX ANT pinine</text>
<text x="206.9" y="21.3">GHz</text>
<text x="208.2" y="19.3">filtre:</text>
<text x="211.7" y="21.3">IL</text>
<text x="214.5" y="21.3">&lt;=</text>
<text x="214.6" y="19.3">hazir</text>
<text x="218.8" y="23.3">en</text>
<text x="218.8" y="21.3">0.5</text>
<text x="220.4" y="19.3">seramik</text>
<text x="222.2" y="23.3">yakin</text>
<text x="223" y="21.3">dB;</text>
<text x="227.2" y="21.3">2fo</text>
<text x="228.3" y="23.3">yerlesir,</text>
<text x="229" y="19.3">LPF</text>
<text x="231.5" y="21.3">&gt;=</text>
<text x="233.5" y="19.3">FL1</text>
<text x="235.8" y="21.3">25</text>
<text x="237.1" y="23.3">GND uclari</text>
<text x="238" y="19.3">(Johanson</text>
<text x="239.4" y="21.3">dB,</text>
<text x="243.6" y="21.3">3fo</text>
<text x="247.8" y="21.3">&gt;=</text>
<text x="248.8" y="23.3">via</text>
<text x="249" y="19.3">2450LP14A100E)</text>
<text x="252.1" y="21.3">18</text>
<text x="252.6" y="23.3">ile</text>
<text x="255.7" y="21.3">dB</text>
<text x="256.2" y="23.3">In1'e.</text>
<text x="259.3" y="21.3">bastirma.</text>
<text x="30.5" y="24.3">nRF24L01+</text>
<text x="30.5" y="26.4">Eslestirme</text>
<text x="30.5" y="28.4">EP (pad</text>
<text x="39.5" y="28.4">21)</text>
<text x="41.5" y="26.4">L1/L2/L3/C3..C6</text>
<text x="43.8" y="24.3">(Nordic</text>
<text x="44" y="28.4">Nordic</text>
<text x="51.2" y="28.4">onerisiyle</text>
<text x="51.9" y="24.3">PS</text>
<text x="55.5" y="24.3">v1.0,</text>
<text x="59.6" y="26.4">datasheet</text>
<text x="61.3" y="24.3">Sekil</text>
<text x="61.6" y="28.4">bagli</text>
<text x="67.1" y="24.3">32</text>
<text x="67.4" y="28.4">degil.</text>
<text x="70" y="26.4">ref.</text>
<text x="70.7" y="24.3">/</text>
<text x="73.2" y="24.3">Tablo</text>
<text x="74.4" y="26.4">degerleri.</text>
<text x="79.4" y="24.3">29)</text>
<text x="198.1" y="25.4">ANTEN SECIMI:</text>
<text x="198.1" y="29.5">C20/L6/C21</text>
<text x="211.6" y="29.5">chip</text>
<text x="214.4" y="25.4">chip</text>
<text x="216.7" y="29.5">anten</text>
<text x="219.6" y="25.4">anten</text>
<text x="223.2" y="29.5">pi</text>
<text x="226" y="25.4">=</text>
<text x="226.1" y="29.5">eslestirme</text>
<text x="227.9" y="27.4">=</text>
<text x="228.7" y="25.4">R6</text>
<text x="230.7" y="27.4">R5</text>
<text x="232.4" y="25.4">0R</text>
<text x="234.3" y="27.4">0R</text>
<text x="236" y="25.4">takili,</text>
<text x="237.1" y="29.5">yeri</text>
<text x="238" y="27.4">takili,</text>
<text x="241.7" y="29.5">(kartta</text>
<text x="242.6" y="25.4">R5</text>
<text x="244.5" y="27.4">R6</text>
<text x="246.2" y="25.4">bos</text>
<text x="249.3" y="29.5">VNA ile</text>
<text x="250.7" y="25.4">(varsayilan)</text>
<text x="257.5" y="29.5">ayarlanir).</text>
<text x="30.5" y="30.5">C1/C2</text>
<text x="37.9" y="30.5">=</text>
<text x="40.7" y="30.5">2*CL</text>
<text x="49.1" y="30.5">Cpcb</text>
<text x="57.6" y="30.5">Cpin</text>
<text x="64.2" y="30.5">(CL=12pF</text>
<text x="74.7" y="30.5">-&gt;</text>
<text x="79" y="30.5">22pF)</text>
<text x="182.9" y="159">RFX2401C</text>
<text x="182.9" y="161">TX:</text>
<text x="188" y="161">TXEN=1</text>
<text x="193.7" y="159">PA/LNA</text>
<text x="196.6" y="161">(VDD_PA,</text>
<text x="202" y="159">(Skyworks</text>
<text x="206.2" y="161">nRF</text>
<text x="210.9" y="161">TX iken</text>
<text x="212.6" y="159">204359C)</text>
<text x="219.3" y="161">1.8</text>
<text x="223.5" y="161">V)</text>
<text x="182.9" y="163">RX:</text>
<text x="182.9" y="165.1">Kapali:</text>
<text x="182.9" y="167.1">5</text>
<text x="185.3" y="167.1">V MCU'da</text>
<text x="188.3" y="163">TXEN=0,</text>
<text x="190.6" y="165.1">CE=0</text>
<text x="195.6" y="167.1">CE 5V</text>
<text x="197" y="165.1">-&gt;</text>
<text x="197.5" y="163">RXEN=1</text>
<text x="201.3" y="165.1">~0</text>
<text x="202.7" y="167.1">olur:</text>
<text x="204.6" y="165.1">uA</text>
<text x="206.4" y="163">(CE</text>
<text x="208.2" y="167.1">R3</text>
<text x="210.9" y="163">ile;</text>
<text x="211.9" y="167.1">DNP,</text>
<text x="215" y="163">nRF</text>
<text x="217.5" y="167.1">R4</text>
<text x="219.7" y="163">RX modunda</text>
<text x="221.2" y="167.1">tak</text>
<text x="225.2" y="167.1">(RX</text>
<text x="229.7" y="167.1">surekli</text>
<text x="233.1" y="163">CE=1)</text>
<text x="237.3" y="167.1">acik)</text>
<text x="15.2" y="179.3">PIN</text>
<text x="19.6" y="179.3">BASLIGI</text>
<text x="27.9" y="179.3">(nRF24L01</text>
<text x="39.3" y="179.3">modul</text>
<text x="46.2" y="179.3">uyumlu</text>
<text x="54.2" y="179.3">2x4,</text>
<text x="59.4" y="179.3">2.54</text>
<text x="64.8" y="179.3">mm)</text>
<text x="15.2" y="181.3">VCC 1.9..3.6</text>
<text x="15.2" y="183.4">Giris</text>
<text x="20.7" y="183.4">lojik</text>
<text x="25.9" y="183.4">5V</text>
<text x="28.5" y="181.3">V (tipik</text>
<text x="29.4" y="183.4">toleransli</text>
<text x="36.9" y="181.3">3.3</text>
<text x="39.6" y="183.4">(nRF24L01+);</text>
<text x="41.1" y="181.3">V),</text>
<text x="44.8" y="181.3">TX tepe</text>
<text x="53.3" y="181.3">akimi</text>
<text x="54" y="183.4">RFX2401C</text>
<text x="59.6" y="181.3">~130</text>
<text x="64.8" y="183.4">kontrol</text>
<text x="65.3" y="181.3">mA.</text>
<text x="72.7" y="183.4">pinleri</text>
<text x="79.9" y="183.4">en</text>
<text x="83.3" y="183.4">fazla</text>
<text x="89.2" y="183.4">3.6</text>
</g>
<g font-size="1.8" fill="#939391">
<text x="242.2" y="34.3" transform="rotate(-90 242.2 34.3)">R5</text>
<text x="242.2" y="41.9" transform="rotate(-90 242.2 41.9)">0R</text>
<text x="229.8" y="75.8">C20</text>
<text x="255.2" y="75.8">C21</text>
<text x="229.6" y="78.3">DNP</text>
<text x="255" y="78.3">DNP</text>
<text x="171" y="148.6" transform="rotate(-90 171 148.6)">R4</text>
<text x="171" y="156.2" transform="rotate(-90 171 156.2)">10k</text>
</g>
<g font-size="1.8" fill="#0f0f0f">
<text x="259.7" y="32.7">UFL_RF</text>
<text x="230.5" y="37.8">UFL_RF</text>
<text x="250.2" y="37.8">RF_OUT</text>
<text x="154.6" y="44.5" transform="rotate(-90 154.6 44.5)">VDD_PA</text>
<text x="167.3" y="44.5" transform="rotate(-90 167.3 44.5)">VDD_PA</text>
<text x="118.6" y="50.5">VDD_PA</text>
<text x="138.4" y="50.5">ANT1</text>
<text x="230.3" y="50.5">RF_OUT</text>
<text x="250.2" y="50.5">ANT_M</text>
<text x="120.9" y="63.2">ANT2</text>
<text x="138.4" y="63.2">ANT1</text>
<text x="231.5" y="63.2">ANT_M</text>
<text x="250.2" y="63.2">ANT_FEED</text>
<text x="268.9" y="65.1" transform="rotate(-90 268.9 65.1)">ANT_FEED</text>
<text x="230.8" y="69.9" transform="rotate(-90 230.8 69.9)">ANT_M</text>
<text x="256.2" y="69.9" transform="rotate(-90 256.2 69.9)">ANT_FEED</text>
<text x="53.6" y="75.9">MOSI</text>
<text x="94" y="75.9">VDD_PA</text>
<text x="120.9" y="75.9">ANT2</text>
<text x="138.4" y="75.9">RF_MATCH</text>
<text x="154.6" y="77.5" transform="rotate(-90 154.6 77.5)">RF_TRX</text>
<text x="53.6" y="78.4">MISO</text>
<text x="54.4" y="83.5">CSN</text>
<text x="54.5" y="80.9">SCK</text>
<text x="94" y="80.9">ANT1</text>
<text x="55.8" y="88.6">CE</text>
<text x="94" y="86">ANT2</text>
<text x="116.1" y="88.6">RF_MATCH</text>
<text x="138.4" y="88.6">RF_TRX</text>
<text x="55" y="91.1">IRQ</text>
<text x="53.3" y="101.3">DVDD</text>
<text x="54.1" y="96.2">IREF</text>
<text x="94" y="96.2">XC1</text>
<text x="94" y="101.3">XC2</text>
<text x="181" y="98.7">RF_TRX</text>
<text x="218.4" y="98.7">RF_ANT</text>
<text x="236.9" y="98.7">RF_ANT</text>
<text x="269.2" y="98.7">RF_OUT</text>
<text x="182.8" y="106.3">RXEN</text>
<text x="183.1" y="103.8">TXEN</text>
<text x="40.3" y="120.7" transform="rotate(-90 40.3 120.7)">IREF</text>
<text x="55.5" y="120.7" transform="rotate(-90 55.5 120.7)">DVDD</text>
<text x="161.5" y="126.7">TXEN</text>
<text x="179.1" y="126.7">VDD_PA</text>
<text x="68.2" y="133.4" transform="rotate(-90 68.2 133.4)">XC1</text>
<text x="78.7" y="134.3">XC1</text>
<text x="95.2" y="134.3">XC2</text>
<text x="161.2" y="139.4">RXEN</text>
<text x="179.1" y="139.4">CE</text>
<text x="161.2" y="152.1">RXEN</text>
<text x="23.1" y="164.8">MISO</text>
<text x="24" y="162.2">SCK</text>
<text x="45.7" y="162.2">MOSI</text>
<text x="45.7" y="164.8">IRQ</text>
</g>
<g font-size="1.8" fill="#a90000">
<text x="269.8" y="32.8">1</text>
<text x="274.1" y="37.5" transform="rotate(-90 274.1 37.5)">2</text>
<text x="73.4" y="71.2" transform="rotate(-90 73.4 71.2)">7</text>
<text x="75.9" y="71.8" transform="rotate(-90 75.9 71.8)">15</text>
<text x="78.5" y="71.8" transform="rotate(-90 78.5 71.8)">18</text>
<text x="62.2" y="75.9">4</text>
<text x="88.2" y="75.9">11</text>
<text x="62.2" y="78.5">5</text>
<text x="62.2" y="81">3</text>
<text x="62.2" y="83.6">2</text>
<text x="88.2" y="81">12</text>
<text x="62.2" y="88.6">1</text>
<text x="88.2" y="86.1">13</text>
<text x="62.2" y="91.2">6</text>
<text x="200.4" y="91.5" transform="rotate(-90 200.4 91.5)">16</text>
<text x="205.5" y="91.5" transform="rotate(-90 205.5 91.5)">14</text>
<text x="208" y="91.5" transform="rotate(-90 208 91.5)">15</text>
<text x="210.6" y="91.5" transform="rotate(-90 210.6 91.5)">13</text>
<text x="61.6" y="96.3">16</text>
<text x="61.6" y="101.3">19</text>
<text x="88.2" y="96.3">10</text>
<text x="88.8" y="101.3">9</text>
<text x="191.1" y="98.8">4</text>
<text x="213.3" y="98.8">10</text>
<text x="246.9" y="98.8">2</text>
<text x="264.7" y="98.8">5</text>
<text x="191.1" y="103.9">5</text>
<text x="191.1" y="106.4">6</text>
<text x="213.9" y="103.9">1</text>
<text x="213.9" y="106.4">7</text>
<text x="73.4" y="108" transform="rotate(-90 73.4 108)">8</text>
<text x="75.9" y="108.6" transform="rotate(-90 75.9 108.6)">14</text>
<text x="78.5" y="108.6" transform="rotate(-90 78.5 108.6)">17</text>
<text x="81" y="108.6" transform="rotate(-90 81 108.6)">20</text>
<text x="195.3" y="113.7" transform="rotate(-90 195.3 113.7)">2</text>
<text x="197.9" y="113.7" transform="rotate(-90 197.9 113.7)">3</text>
<text x="200.4" y="113.7" transform="rotate(-90 200.4 113.7)">8</text>
<text x="202.9" y="113.7" transform="rotate(-90 202.9 113.7)">9</text>
<text x="213.3" y="109">12</text>
<text x="252.5" y="108.7" transform="rotate(-90 252.5 108.7)">1</text>
<text x="255" y="108.7" transform="rotate(-90 255 108.7)">3</text>
<text x="257.6" y="108.7" transform="rotate(-90 257.6 108.7)">4</text>
<text x="260.1" y="108.7" transform="rotate(-90 260.1 108.7)">6</text>
<text x="205.5" y="114.3" transform="rotate(-90 205.5 114.3)">11</text>
<text x="208" y="114.3" transform="rotate(-90 208 114.3)">17</text>
<text x="85" y="134.4">1</text>
<text x="91.4" y="134.4">3</text>
<text x="31.7" y="157.2">1</text>
<text x="31.7" y="159.8">3</text>
<text x="40.6" y="157.2">2</text>
<text x="40.6" y="159.8">4</text>
<text x="31.7" y="162.3">5</text>
<text x="31.7" y="164.8">7</text>
<text x="40.6" y="162.3">6</text>
<text x="40.6" y="164.8">8</text>
</g>
<g font-size="1.8" fill="#006464">
<text x="274.6" y="30.8">J2</text>
<text x="277.2" y="33.9">U.FL</text>
<text x="130.4" y="47" transform="rotate(-90 130.4 47)">L2</text>
<text x="242.2" y="47" transform="rotate(-90 242.2 47)">R6</text>
<text x="272.3" y="42.8">GND</text>
<text x="38" y="51.7">+3V3</text>
<text x="48.2" y="51.7">+3V3</text>
<text x="157.5" y="50.4">C4</text>
<text x="157.5" y="52.9">4.7pF</text>
<text x="170.2" y="50.4">C3</text>
<text x="170.2" y="52.9">2.2nF</text>
<text x="274.3" y="50.4">AE1</text>
<text x="274.3" y="52.9">2450AT18A100E</text>
<text x="43.2" y="58">C8</text>
<text x="53.3" y="58">C9</text>
<text x="130.4" y="59.7" transform="rotate(-90 130.4 59.7)">L1</text>
<text x="130.4" y="54.6" transform="rotate(-90 130.4 54.6)">2.7nH</text>
<text x="152.9" y="59.3">GND</text>
<text x="165.6" y="59.3">GND</text>
<text x="242.2" y="59.7" transform="rotate(-90 242.2 59.7)">L6</text>
<text x="242.2" y="54.6" transform="rotate(-90 242.2 54.6)">0R</text>
<text x="43.2" y="60.6">1nF</text>
<text x="53.3" y="60.6">10nF</text>
<text x="73.6" y="60.6">+3V3</text>
<text x="185.3" y="61.8">+3V3</text>
<text x="200.6" y="61.8">+3V3</text>
<text x="215.8" y="61.8">+3V3</text>
<text x="38.6" y="66.9">GND</text>
<text x="48.8" y="66.9">GND</text>
<text x="64.8" y="72">U1</text>
<text x="81.3" y="72">nRF24L01P</text>
<text x="130.4" y="67.3" transform="rotate(-90 130.4 67.3)">8.2nH</text>
<text x="186.6" y="68.2">C12</text>
<text x="186.8" y="70.7">1uF</text>
<text x="199.7" y="70.7">220pF</text>
<text x="201.8" y="68.2">C13</text>
<text x="216.1" y="70.7">10uF</text>
<text x="217.1" y="68.2">C14</text>
<text x="242.2" y="67.3" transform="rotate(-90 242.2 67.3)">0R</text>
<text x="65.8" y="77.1">MOSI</text>
<text x="74.5" y="77.2" transform="rotate(-90 74.5 77.2)">VDD</text>
<text x="77.1" y="77.2" transform="rotate(-90 77.1 77.2)">VDD</text>
<text x="79.5" y="77.1">VDD_PA</text>
<text x="79.6" y="77.2" transform="rotate(-90 79.6 77.2)">VDD</text>
<text x="130.4" y="72.4" transform="rotate(-90 130.4 72.4)">L3</text>
<text x="185.9" y="77.1">GND</text>
<text x="201.2" y="77.1">GND</text>
<text x="216.4" y="77.1">GND</text>
<text x="65.8" y="79.6">MISO</text>
<text x="65.8" y="82.1">SCK</text>
<text x="81.8" y="82.1">ANT1</text>
<text x="130.4" y="80" transform="rotate(-90 130.4 80)">3.9nH</text>
<text x="157.5" y="83.4">C6</text>
<text x="65.8" y="84.7">CSN</text>
<text x="65.8" y="89.8">CE</text>
<text x="81.8" y="87.2">ANT2</text>
<text x="130.4" y="85.1" transform="rotate(-90 130.4 85.1)">C5</text>
<text x="157.5" y="86">1.0pF</text>
<text x="193" y="88.5">U2</text>
<text x="198" y="86">+3V3</text>
<text x="205.7" y="87.2">RFX2401C</text>
<text x="229.1" y="84.7">GND</text>
<text x="254.5" y="84.7">GND</text>
<text x="65.8" y="92.3">IRQ</text>
<text x="130.4" y="92.7" transform="rotate(-90 130.4 92.7)">1.5pF</text>
<text x="152.9" y="92.3">GND</text>
<text x="201.5" y="95.8" transform="rotate(-90 201.5 95.8)">VDD</text>
<text x="206.6" y="95.8" transform="rotate(-90 206.6 95.8)">VDD</text>
<text x="248.9" y="93.6">FL1</text>
<text x="65.8" y="97.4">IREF</text>
<text x="82.7" y="97.4">XC1</text>
<text x="193.5" y="99.9">TXRX</text>
<text x="209.1" y="96.1" transform="rotate(-90 209.1 96.1)">N/C</text>
<text x="209.3" y="99.9">ANT</text>
<text x="211.7" y="96" transform="rotate(-90 211.7 96)">DNC</text>
<text x="248.9" y="96.1">2450LP14A100E</text>
<text x="249.7" y="99.9">IN</text>
<text x="259.6" y="99.9">OUT</text>
<text x="65.8" y="102.5">DVDD</text>
<text x="74.5" y="104.4" transform="rotate(-90 74.5 104.4)">VSS</text>
<text x="77.1" y="104.4" transform="rotate(-90 77.1 104.4)">VSS</text>
<text x="79.6" y="104.4" transform="rotate(-90 79.6 104.4)">VSS</text>
<text x="82.1" y="104.4" transform="rotate(-90 82.1 104.4)">VSS</text>
<text x="82.7" y="102.5">XC2</text>
<text x="193.5" y="105">TXEN</text>
<text x="193.5" y="107.5">RXEN</text>
<text x="208.7" y="105">N/C</text>
<text x="208.7" y="107.5">N/C</text>
<text x="253.6" y="105.9" transform="rotate(-90 253.6 105.9)">GND</text>
<text x="256.1" y="105.9" transform="rotate(-90 256.1 105.9)">GND</text>
<text x="258.7" y="105.9" transform="rotate(-90 258.7 105.9)">GND</text>
<text x="261.2" y="105.9" transform="rotate(-90 261.2 105.9)">GND</text>
<text x="196.4" y="111.3" transform="rotate(-90 196.4 111.3)">GND</text>
<text x="199" y="111.3" transform="rotate(-90 199 111.3)">GND</text>
<text x="201.5" y="111.3" transform="rotate(-90 201.5 111.3)">GND</text>
<text x="204.1" y="111.3" transform="rotate(-90 204.1 111.3)">GND</text>
<text x="206.6" y="111.3" transform="rotate(-90 206.6 111.3)">GND</text>
<text x="208.7" y="110.1">N/C</text>
<text x="209.1" y="111.3" transform="rotate(-90 209.1 111.3)">GND</text>
<text x="74.2" y="119">GND</text>
<text x="253.2" y="119">GND</text>
<text x="171" y="123.2" transform="rotate(-90 171 123.2)">R2</text>
<text x="198.6" y="124.1">GND</text>
<text x="43.2" y="126.6">R1</text>
<text x="43.2" y="129.1">22k</text>
<text x="47.8" y="129.1">1%</text>
<text x="53.6" y="129.1">33nF</text>
<text x="55.7" y="126.6">C7</text>
<text x="86.9" y="126.6">GND</text>
<text x="92.1" y="130.4">X1</text>
<text x="171" y="130.8" transform="rotate(-90 171 130.8)">10k</text>
<text x="38.6" y="135.5">GND</text>
<text x="53.8" y="135.5">GND</text>
<text x="92.1" y="132.3">16MHz</text>
<text x="99.5" y="132.3">CL=12pF</text>
<text x="108.9" y="133.4" transform="rotate(-90 108.9 133.4)">XC2</text>
<text x="171" y="135.9" transform="rotate(-90 171 135.9)">R3</text>
<text x="71.1" y="139.3">C1</text>
<text x="71.1" y="141.8">22pF</text>
<text x="111.8" y="139.3">C2</text>
<text x="111.8" y="141.8">22pF</text>
<text x="171" y="143.5" transform="rotate(-90 171 143.5)">10k</text>
<text x="66.5" y="148.2">GND</text>
<text x="86.9" y="144.4">GND</text>
<text x="107.2" y="148.2">GND</text>
<text x="36.8" y="155.8">J1</text>
<text x="55.8" y="153.3">+3V3</text>
<text x="68.5" y="153.3">+3V3</text>
<text x="86.3" y="154.5">+3V3</text>
<text x="181.2" y="155" transform="rotate(-90 181.2 155)">+3V3</text>
<text x="25.3" y="159.7">CE</text>
<text x="27.5" y="159.5" transform="rotate(-90 27.5 159.5)">GND</text>
<text x="45.7" y="159.7">CSN</text>
<text x="47.9" y="160.1" transform="rotate(-90 47.9 160.1)">+3V3</text>
<text x="57.1" y="159.6">C10</text>
<text x="69.8" y="159.6">C11</text>
<text x="56.1" y="162.2">10uF</text>
<text x="67.6" y="162.2">100nF</text>
<text x="36.8" y="168.5">nRF24</text>
<text x="43.9" y="168.5">2x4</text>
<text x="56.4" y="168.5">GND</text>
<text x="69.1" y="168.5">GND</text>
<text x="86.9" y="174.9">GND</text>
</g>
</svg>
